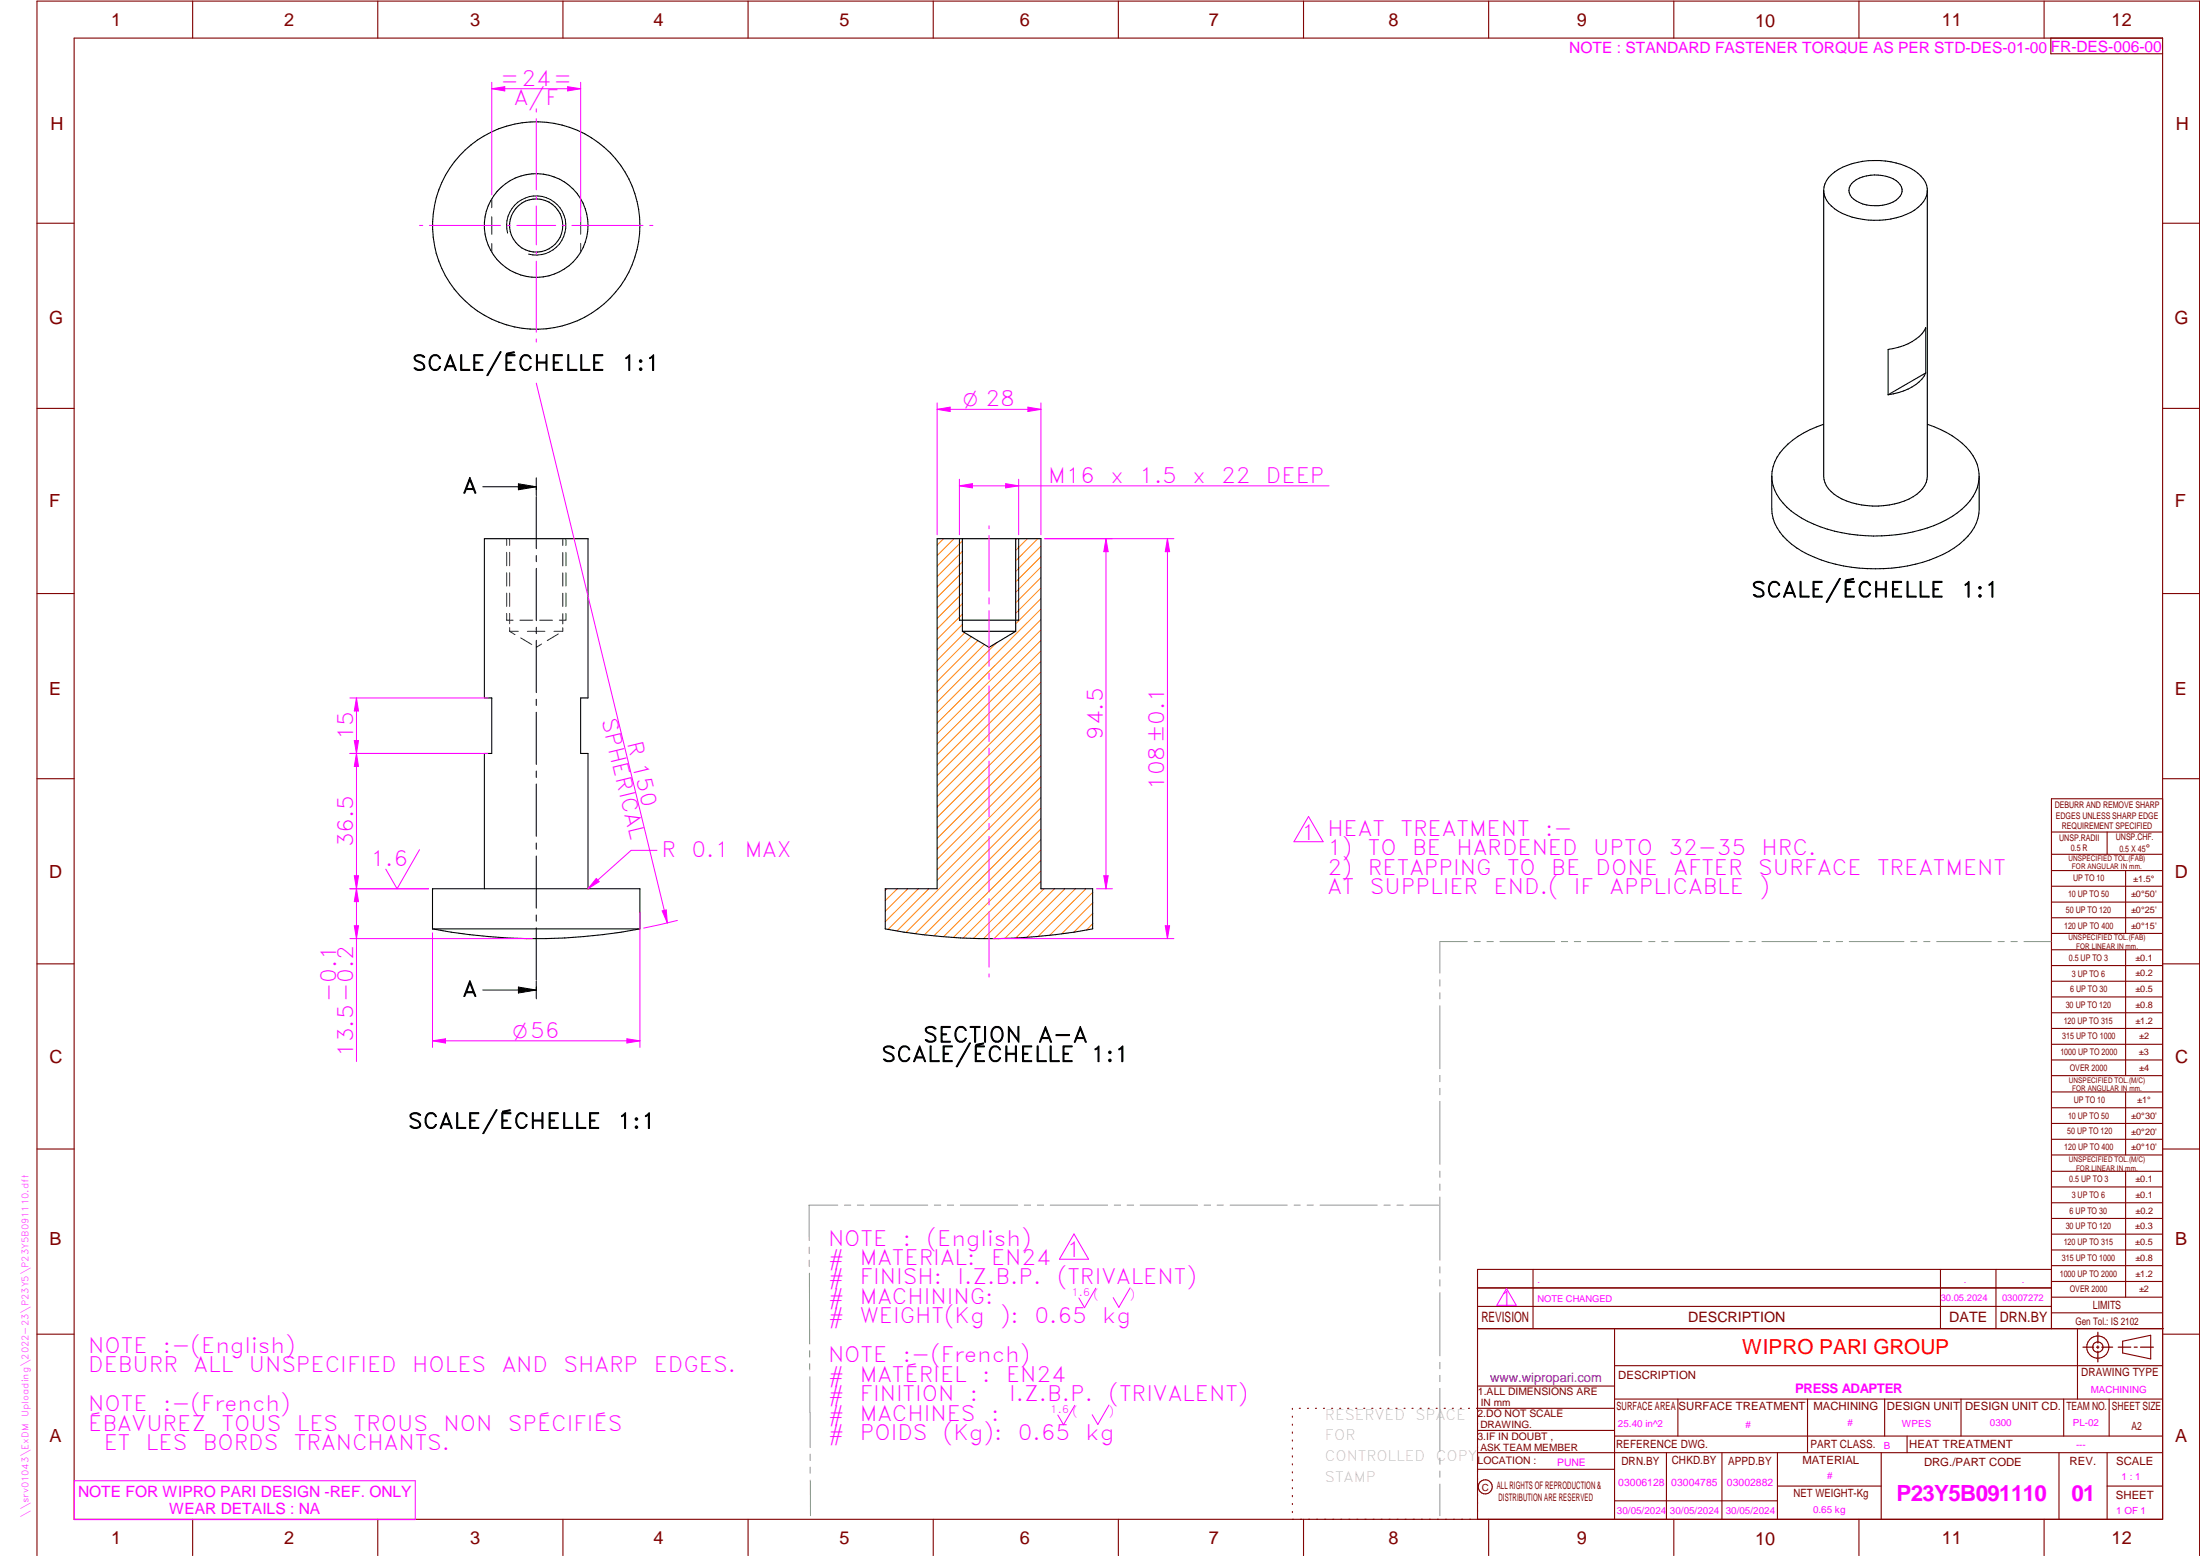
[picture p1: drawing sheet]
<svg xmlns="http://www.w3.org/2000/svg" width="594mm" height="420mm" viewBox="0 0 594 420" stroke-linecap="round" stroke-linejoin="round" font-family="sans-serif">
<g fill="none" stroke="#800000" stroke-width=".3">
<path d="M20 10.3h564v400h-564zM52 .3v10M102 .3v10M152 .3v10M202 .3v10M252 .3v10M302 .3v10M352 .3v10M402 .3v10M452 .3v10M502 .3v10M552 .3v10"/>
<path d="M553.8 10.3v4.2h30.2M10 60.3h10M584 60.3h10M10 110.3h10M584 110.3h10M10 160.3h10M584 160.3h10M10 210.3h10M584 215.7h-30v143.1M584 210.3h10M554 224.7h30M554 230.7h30"/>
<path d="M554 235.1h30M554 239.3h30M569 224.7v6M574 235.1v17M554 243.6h30M554 247.8h30M554 252.1h30M554 256.5h30M574 256.5v33.9M10 260.3h10M554 260.7h30M554 265h30"/>
<path d="M554 269.2h30M554 273.5h30M554 277.7h30M584 260.3h10M554 282h30M554 286.2h30M554 290.4h30M554 294.9h30M554 299.1h30M574 294.9v17M10 310.3h10M554 303.4h30"/>
<path d="M554 307.6h30M554 311.9h30M554 316.3h30M574 316.3v34M584 310.3h10M554 320.5h30M554 324.8h30M554 329h30M554 333.2h30M554 337.5h30M399 358.8h185.2M399 352.8h155"/>
<path d="M399 347.8h155M414 342.8v16M436 358.8v51.5M524 342.8v16M539 342.8v16M554 341.8h30M554 346h30M554 350.3h30M554 354.5h30M554 342.8h-155v67.5M561 358.8v19M10 360.3h10"/>
<path d="M399 374.3h37M436 377.8h148M453.1 377.8v10M488.1 377.8v14.5M508.9 377.8v10M529.5 377.8v10M557.3 377.8v10M569.5 377.8v10M573.2 362.2l7.6-1.6v6.3l-7.6-1.6zM584 368.8h-148M584 360.3h10M349 380.3v.3"/>
<path d="M349 382.4v.3M349 384.6v.3M349 386.7v.3M349 388.8v.3M349 391v.3M349 393.1v.3M349 395.3v.3M349 397.4v.3M349 399.5v.3M350.9 380.3h.2M353.1 380.3h.2M355.2 380.3h.3"/>
<path d="M357.4 380.3h.3M359.6 380.3h.3M361.7 380.3h.3M363.9 380.3h.3M366.1 380.3h.3M368.3 380.3h.2M370.4 380.3h.3M372.6 380.3h.3M374.8 380.3h.3M376.9 380.3h.4M379.1 380.3h.3M381.3 380.3h.3"/>
<path d="M383.4 380.3h.4M385.6 380.3h.3M387.8 380.3h.3M390 380.3h.3M392.2 380.3h.3M394.3 380.3h.3M396.5 380.3h.3M398.7 380.3h37.3M399 396.7h37M399 392.3h185M399 386.2h37M436 387.8h148"/>
<path d="M450 392.3v18M465 392.3v18M480 392.3v18M508 392.3v18M515 387.8v4.5M556 392.3v18M569 392.3v18M52 410.3v9.7M102 410.3v9.7M152 410.3v9.7M202 410.3v9.7M252 410.3v9.7"/>
<path d="M302 410.3v9.7M349 401.7v.3M349 403.8v.4M349 406v.3M349 408.1v.3M352 410.3v9.7M402 410.3v9.7M436 405.3h44M452 410.3v9.7M480 401.3h28M502 410.3v9.7M552 410.3v9.7"/>
<path d="M569 401.3h15M10 420v-419.7h584v419.7"/>
<circle cx="566.5" cy="363.7" r="1.39"/>
<circle cx="566.5" cy="363.8" r="3"/>
<circle cx="401.1" cy="401.5" r="1.9"/>
</g>
<g fill="none" stroke="#f0f" stroke-width=".27">
<path d="M144.8 29.4v.9M144.8 32v19.3M144.8 53v.9M144.8 55.6v10.5M113.3 60.9h.9M115.9 60.9h19.3M137 60.9h.8M139.6 60.9h10.5M144.8 67.9v.8M144.8 70.5v19.2M151.8 60.9h.8M154.4 60.9h19.2"/>
<path d="M175.4 60.9h.9M144.8 91.5v.9M267.1 142v.8M267.1 144.6v15M267.1 161.4v1.7M267.1 164.9v15M267.1 181.7v1.7M267.1 185.2v15M267.1 202v1.8M267.1 205.5v15.1M94.5 240h21.2M96.3 240l.5 3.5h-1.1z"/>
<path d="M267.1 222.3v1.7M267.1 225.8v15.1M94.5 253.4h49.3M267.1 242.7v1.6M267.1 246.2v15M267.1 263v.8M295.9 347.9l-3 5.2-1.6-2.6M305.2 347.8l-3.1 5.2-1.5-2.6M406.8 347.9l2.6 4.6h-5.2zM290.2 379.5l-3 5.2-1.5-2.6M299.5 379.4l-3 5.2-1.6-2.6M20.1 399.8h92v10.5h-92z"/>
</g>
<g fill="none" stroke="#949494" stroke-width=".27">
<path d="M396.2 254.3h-7.4v8.5M398.1 254.3h1.6M401.5 254.3h1.8M405 254.3h14.8M421.6 254.3h1.7M425.1 254.3h1.7M428.6 254.3h14.8M445.2 254.3h1.7M448.7 254.3h1.7M452.2 254.3h14.8M468.8 254.3h1.7M472.3 254.3h1.7"/>
<path d="M475.8 254.3h14.8M492.4 254.3h1.7M495.8 254.3h1.8M499.4 254.3h14.7M516 254.3h1.6M519.4 254.3h1.8M522.9 254.3h14.8M539.5 254.3h1.7M543 254.3h1.7M546.5 254.3h7.4M388.8 264.5v1.8M388.8 268.1v1.6"/>
<path d="M388.8 271.6v17M388.8 290.4v1.7M388.8 293.9v1.7M388.8 297.4v17M388.8 316.2v1.7M388.8 319.7v1.7M218.5 336.8v1.7M226.2 325.4h-7.7v9.6M228 325.4h1.7M231.5 325.4h1.7M235 325.4h15.5M252.3 325.4h1.7"/>
<path d="M255.8 325.4h1.7M259.3 325.4h15.5M276.6 325.4h1.7M280.1 325.4h1.7M283.6 325.4h15.5M300.9 325.4h1.7M304.4 325.4h1.7M307.9 325.4h15.5M325.2 325.4h1.7M328.7 325.4h1.7M332.2 325.4h15.4M349.5 325.4h1.6"/>
<path d="M353 325.4h1.7M356.4 325.4h15.5M373.7 325.4h1.7M377.2 325.4h1.8M380.7 325.4h7.7M388.8 323.2v17.1M218.5 340.3v1.7M218.6 343.8v19.1M388.8 342.1v1.6M388.8 345.6v1.7M388.8 349v17.1M218.6 364.7v1.7"/>
<path d="M218.6 368.2v1.7M218.7 371.7l.1 19.2M388.8 367.9v1.7M388.8 371.4v1.7M388.8 374.9v17M218.8 392.6v1.8M218.8 396.2v1.6M218.8 399.7l.1 9.6M388.8 393.7v1.7M388.8 397.2v1.7M388.8 400.7v8.6"/>
</g>
<path d="M566.5 359.7v3M562.5 363.8h2.9M566.1 363.8h.7M566.5 363.4v.7M566.5 364.9v2.8M567.6 363.8h2.9M572 363.8h3.4M576.3 363.8h.8M578 363.8h3.5" fill="none" stroke="#800000" stroke-width=".34"/>
<g fill="none" stroke="#000" stroke-width=".3">
<path d="M253.1 145.5h28v94.5h14v10.8a149.5 149.5 0 0 1-56.1 0v-10.8h14.1zM259.9 145.5v25M274.3 145.5v25M259.1 167.5h16M259.9 170.5h14.4M259.9 170.5l7.2 4.3 7.2-4.3M130.8 240v-36.5h2v-15h-2v-43h28v43h-2v15h2v36.5M116.8 250.8a149.5 149.5 0 0 0 56 0M116.8 250.8h56M172.8 250.8v-10.8h-56v10.8"/>
<circle cx="144.8" cy="60.9" r="14"/>
<circle cx="144.8" cy="60.9" r="7.2"/>
<circle cx="144.8" cy="60.9" r="28"/>
</g>
<g fill="none" stroke="#008000" stroke-width=".27">
<path d="M132.8 53.7v2.4M132.8 58.5v4.8M156.8 53.7v2.3M156.8 58.5v4.7M132.8 65.7v2.4M156.8 65.7v2.4M136.8 145.5v1.8M136.8 149.1v3.7M136.8 154.6v3.6M137.6 145.5v1.8M137.6 149.1v3.7M137.6 154.6v3.6"/>
<path d="M152 145.5v1.8M152 149.2v3.6M152 154.7v3.6M152.8 145.5v1.8M152.8 149.1v3.7M152.8 154.6v3.6M136.8 160.1v3.6M136.8 165.7v1.8h1.8M137.6 170.5h2.3M137.6 160.1v3.6M137.6 165.7v2.7M137.6 169.5v1"/>
<path d="M137.6 170.5l1.5 .9M140.4 167.5h3.5M140.6 172.3l3 1.7M142.4 170.5h4.7M145.7 167.5h3.5M146.3 173.9l-1.5 .9M150.7 171.2l-2.9 1.8M152 169.5v1h-2.4M152 160.2v3.6M152 165.7v2.8M152.8 160.1v3.6M152.8 165.7v1.8h-1.8"/>
</g>
<g fill="none" stroke="#000" stroke-width=".27">
<path d="M137.1 62.9a8 8 0 0 1 7-10 8 8 0 0 1 8.7 8.7 8 8 0 0 1-10.1 7M130.4 131.4h14.4M140 130.6l4.8 .8-4.8 .8zM144.8 129v4.9M144.8 134.1v14.1M144.8 150v1.7M144.8 153.5v14.1M259.1 145.5v22M275.1 145.5v22M144.8 169.4v1.7M144.8 172.9v14.1M144.8 188.8v1.7"/>
<path d="M144.8 192.3v14.1M144.8 208.2v1.7M144.8 211.7v14.1M144.8 227.6v1.7M144.8 231.1v14.1M144.8 247.1v1.7M144.8 250.5v14.2M130.4 267.3h14.4M140 266.5l4.8 .8-4.8 .8zM144.8 264.9v4.8"/>
</g>
<path d="M140 130.6l4.8 .8-4.8 .8zM140 266.5l4.8 .8-4.8 .8z" fill="#000"/>
<g fill="none" stroke="#ff8000" stroke-width=".27">
<path d="M254.8 145.5l-1.7 1.7M257.6 145.5l-4.5 4.5M259.9 146l-6.8 6.9M259.9 148.9l-6.8 6.8M259.9 151.7l-6.8 6.8M259.9 154.5l-6.8 6.8M259.9 157.4l-6.8 6.8M274.6 145.5l-.3 .3M277.4 145.5l-3.1 3.1M280.2 145.5l-5.9 6M281.1 147.5l-6.8 6.8M281.1 150.3l-6.8 6.8"/>
<path d="M281.1 153.1l-6.8 6.8M281.1 156l-6.8 6.8M281.1 158.8l-6.8 6.8M259.9 160.2l-6.8 6.8M259.9 163l-6.8 6.8M259.9 165.9l-6.8 6.7M259.9 168.7l-6.8 6.8M260.5 170.9l-7.4 7.4M262.3 171.9l-9.2 9.2M264.1 173l-11 11M265.8 174l-12.7 12.8M269.1 173.5l-16 16.1"/>
<path d="M281.1 161.6l-6.8 6.8M281.1 164.5l-28 27.9M281.1 167.3l-28 28M281.1 170.1l-28 28M281.1 172.9l-28 28.1M281.1 175.8l-28 28M281.1 178.6l-28 28M281.1 198.4l-28 28M281.1 181.4l-28 28M281.1 184.2l-28 28.1M281.1 187.1l-28 28M281.1 189.9l-28 28"/>
<path d="M281.1 192.7l-28 28M281.1 195.6l-28 28M281.1 201.2l-28 28M281.1 204l-28 28M281.1 206.9l-28 28M281.1 209.7l-28 28M281.1 212.6l-38.9 38.8M281.1 215.3l-36.4 36.5M281.1 218.2l-34 33.9M239.5 240l-.5 .4M242.3 240l-3.3 3.2M245.1 240l-6.1 6"/>
<path d="M248 240l-9 8.9M250.8 240l-11 11M281.1 238l-15.5 15.4M281.1 221l-31.5 31.4M281.1 235.2l-18.3 18.2M281.1 223.9l-28.9 28.8M281.1 226.7l-26.3 26.2M281.1 232.3l-21 21M281.1 229.5l-23.7 23.7M281.9 240l-13.5 13.4M284.8 240l-13.5 13.4M287.6 240l-13.3 13.3"/>
<path d="M290.4 240l-13.1 13.1M293.2 240l-12.9 12.9M295.1 249.4l-1.7 1.7M295.1 246.6l-5.1 5.1M295.1 243.8l-8.4 8.4M295.1 241l-11.6 11.6"/>
</g>
<path d="M96.3 240l.5 3.5h-1.1z" fill="#f0f"/>
<path d="M95.7 250h1.1l-.5 3.4z" fill="none" stroke="#f0f" stroke-width=".27"/>
<path d="M95.7 250h1.1l-.5 3.4z" fill="#f0f"/>
<path d="M94.5 203.5h35.2M94.5 240h21.2M95.7 236.5h1.1l-.5 3.5zM96.3 240v46.6" fill="none" stroke="#f0f" stroke-width=".27"/>
<path d="M95.7 236.5h1.1l-.5 3.5z" fill="#f0f"/>
<path d="M96.3 203.5l.5 3.5h-1.1z" fill="none" stroke="#f0f" stroke-width=".27"/>
<path d="M96.3 203.5l.5 3.5h-1.1z" fill="#f0f"/>
<path d="M94.5 188.5h37.2M95.7 200h1.1l-.5 3.5zM94.5 203.5h37.2M96.3 203.5v36.5" fill="none" stroke="#f0f" stroke-width=".27"/>
<path d="M95.7 200h1.1l-.5 3.5z" fill="#f0f"/>
<path d="M96.3 188.5l.5 3.5h-1.1z" fill="none" stroke="#f0f" stroke-width=".27"/>
<path d="M96.3 188.5l.5 3.5h-1.1z" fill="#f0f"/>
<path d="M144.8 103.5l35.4 145.7M96.3 188.5v15M178.8 246l1.1-.3 .3 3.5zM182.9 248.5l-9.1 2.1" fill="none" stroke="#f0f" stroke-width=".27"/>
<path d="M178.8 246l1.1-.3 .3 3.5z" fill="#f0f"/>
<path d="M259.1 129.4v15M259.1 131.2l3.5-.6v1.1zM275.1 129.4v15M113.3 229.4l-6.1 10.6-3-5.3" fill="none" stroke="#f0f" stroke-width=".27"/>
<path d="M259.1 131.2l3.5-.6v1.1z" fill="#f0f"/>
<path d="M271.6 130.6l3.5 .6-3.5 .5z" fill="none" stroke="#f0f" stroke-width=".27"/>
<path d="M271.6 130.6l3.5 .6-3.5 .5z" fill="#f0f"/>
<path d="M253.1 108.8v35.6M253.1 110.5l3.5-.6v1.2zM281.1 108.8v35.6M259.1 131.2h99.8" fill="none" stroke="#f0f" stroke-width=".27"/>
<path d="M253.1 110.5l3.5-.6v1.2z" fill="#f0f"/>
<path d="M277.6 109.9l3.5 .6-3.5 .6z" fill="none" stroke="#f0f" stroke-width=".27"/>
<path d="M277.6 109.9l3.5 .6-3.5 .6z" fill="#f0f"/>
<path d="M253.1 110.5h28M116.8 251.9v30.9M172.8 246.5v36.3M116.8 281.1l3.5-.6v1.1z" fill="none" stroke="#f0f" stroke-width=".27"/>
<path d="M116.8 281.1l3.5-.6v1.1z" fill="#f0f"/>
<path d="M169.3 280.5l3.5 .6-3.5 .5z" fill="none" stroke="#f0f" stroke-width=".27"/>
<path d="M169.3 280.5l3.5 .6-3.5 .5z" fill="#f0f"/>
<path d="M132.8 24l3.5-.6v1.2zM132.8 22.2v30.4M156.8 22.2v37.7M116.8 281.1h56" fill="none" stroke="#f0f" stroke-width=".27"/>
<path d="M132.8 24l3.5-.6v1.2z" fill="#f0f"/>
<path d="M153.3 23.4l3.5 .6-3.5 .6z" fill="none" stroke="#f0f" stroke-width=".27"/>
<path d="M153.3 23.4l3.5 .6-3.5 .6z" fill="#f0f"/>
<path d="M132.8 24h24M170.4 229.6l-11.6 10.4" fill="none" stroke="#f0f" stroke-width=".27"/>
<path d="M161 237.2l.8 .9-3 1.9z" fill="#f0f"/>
<path d="M282.1 145.5h34.9M315.2 145.5l.6 3.5h-1.1zM161 237.2l.8 .9-3 1.9zM170.4 229.6h7M268.1 253.4h48.9" fill="none" stroke="#f0f" stroke-width=".27"/>
<path d="M492.5 51.4a6.9 6.9 0 0 0 3.9 5.7 21.8 21.8 0 0 0 20.6-.4 7 7 0 0 0 3.4-4.8M494.5 47.2a19 19 0 0 1 14.6-3.7 15.2 15.2 0 0 1 10.3 4.9l.5 .8 .5 1.8v77.6a7.5 7.5 0 0 1-4.9 6.1 21.6 21.6 0 0 1-20.2-1.2 6.3 6.3 0 0 1-2.8-4.9v-77.2a5.9 5.9 0 0 1 2-4.2zM500 49.6a10.2 10.2 0 0 1 10.4-1.7 4.2 4.2 0 0 1 3.2 3.8 5.6 5.6 0 0 1-5.2 3.7 9.8 9.8 0 0 1-8.4-2.1 2.72 2.72 0 0 1 0-3.7zM492.5 114.6a22.8 22.8 0 0 0-12.6 8.8 10.8 10.8 0 0 0-1.5 5.2M520 100.7v-12.2a11.7 11.7 0 0 1-8.7 5.6l-1.4 .3v12.2M520 100.7l-10.1 5.9M520 100.7a10.8 10.8 0 0 1-7.3 5.3l-2.8 .6M520.4 114.6a23.3 23.3 0 0 1 12.4 8.4 10.3 10.3 0 0 1-1.8 13.4 30.1 30.1 0 0 1-16.5 7.7 43.2 43.2 0 0 1-28.1-4.2 15.2 15.2 0 0 1-7.9-10.1l-.1-1.2M478.4 128.6v8.9a12.6 12.6 0 0 0 5.4 9.4 38 38 0 0 0 24.8 6.6 36.5 36.5 0 0 0 20.5-6.6 12.2 12.2 0 0 0 5.4-9.4v-8.9" fill="none" stroke="#000" stroke-width=".3"/>
<path d="M315.2 145.5l.6 3.5h-1.1z" fill="#f0f"/>
<path d="M314.7 250h1.1l-.6 3.4z" fill="none" stroke="#f0f" stroke-width=".27"/>
<path d="M314.7 250h1.1l-.6 3.4z" fill="#f0f"/>
<path d="M282.1 145.5h18.3M315.2 145.5v107.9M296.1 240h4.3M298.1 236.5h1.1l-.5 3.5z" fill="none" stroke="#f0f" stroke-width=".27"/>
<path d="M298.1 236.5h1.1l-.5 3.5z" fill="#f0f"/>
<path d="M298.7 145.5l.5 3.5h-1.1z" fill="none" stroke="#f0f" stroke-width=".27"/>
<path d="M298.7 145.5l.5 3.5h-1.1z" fill="#f0f"/>
<path d="M298.7 145.5v94.5M353.3 220.5l4 6.8h-7.9zM290 333.2l4 6.8h-7.9z" fill="none" stroke="#f0f" stroke-width=".27"/>
<g font-size="6" fill="#f0f">
<text x="512.1" y="405.2">P23Y5B091110</text>
<text x="559.4" y="405.2">01</text>
</g>
<g font-size="5.7" fill="#f0f">
<text x="135.2" y="23.1">=24=</text>
<text x="138.7" y="28.4">A/F</text>
<text x="283" y="130.3">M16</text>
<text x="299.8" y="130.3">x</text>
<text x="307.6" y="130.3">1.5</text>
<text x="322" y="130.3">x</text>
<text x="329.8" y="130.3">22</text>
<text x="341.8" y="130.3">DEEP</text>
<text x="162.4" y="194.4" transform="rotate(76 162.4 194.4)">SPHERICAL</text>
<text x="95.4" y="199.9" transform="rotate(-90 95.4 199.9)">15</text>
<text x="169.3" y="200.7" transform="rotate(76 169.3 200.7)">R 150</text>
<text x="297.8" y="199.8" transform="rotate(-90 297.8 199.8)">94.5</text>
<text x="314.4" y="213.3" transform="rotate(-90 314.4 213.3)">108±0.1</text>
<text x="351.4" y="226.8">1 HEAT</text>
<text x="378.2" y="225.7">TREATMENT</text>
<text x="417.2" y="225.7">:-</text>
<text x="95.4" y="228.8" transform="rotate(-90 95.4 228.8)">36.5</text>
<text x="100.1" y="233.8">1.6</text>
<text x="178.6" y="231.4">R</text>
<text x="186.8" y="231.4">0.1</text>
<text x="201.1" y="231.4">MAX</text>
<text x="358.4" y="231">1)</text>
<text x="369.4" y="231">TO</text>
<text x="381.3" y="231">BE</text>
<text x="393.3" y="231">HARDENED</text>
<text x="430.2" y="231">UPTO</text>
<text x="450.5" y="231">32-35</text>
<text x="475.7" y="231">HRC.</text>
<text x="358.4" y="236.2">2)</text>
<text x="369.4" y="236.2">RETAPPING</text>
<text x="407" y="236.2">TO</text>
<text x="418.9" y="236.2">BE</text>
<text x="430.9" y="236.2">DONE</text>
<text x="451.9" y="236.2">AFTER</text>
<text x="474.8" y="236.2">SURFACE</text>
<text x="506.9" y="236.2">TREATMENT</text>
<text x="358.4" y="241.5">AT</text>
<text x="369.9" y="241.5">SUPPLIER</text>
<text x="403.3" y="241.5">END.(</text>
<text x="425" y="241.5">IF</text>
<text x="434.6" y="241.5">APPLICABLE</text>
<text x="475.2" y="241.5">)</text>
<text x="90.8" y="270.6" transform="rotate(-90 90.8 270.6)">-0.1</text>
<text x="95.4" y="285.4" transform="rotate(-90 95.4 285.4)">13.5-0.2</text>
<text x="223.6" y="336.3">NOTE</text>
<text x="223.6" y="341.6">#</text>
<text x="232.2" y="341.6">MATERIAL:</text>
<text x="243.8" y="336.3">:</text>
<text x="250.2" y="336.3">(English)</text>
<text x="267.6" y="341.6">EN24</text>
<text x="288" y="339.5">1</text>
<text x="223.6" y="346.8">#</text>
<text x="232.2" y="346.8">FINISH:</text>
<text x="258.6" y="346.8">I.Z.B.P.</text>
<text x="285.4" y="346.8">(TRIVALENT)</text>
<text x="223.6" y="352.1">#</text>
<text x="232.2" y="352.1">MACHINING:</text>
<text x="404.8" y="352.7">1</text>
<text x="223.6" y="357.3">#</text>
<text x="232.2" y="357.3">WEIGHT(Kg</text>
<text x="270.1" y="357.3">):</text>
<text x="279.3" y="357.3">0.65</text>
<text x="297.6" y="357.3">kg</text>
<text x="23.8" y="365.3">NOTE</text>
<text x="44" y="365.3">:-(English)</text>
<text x="23.8" y="370.5">DEBURR</text>
<text x="52.3" y="370.5">ALL</text>
<text x="67.2" y="370.5">UNSPECIFIED</text>
<text x="111.3" y="370.5">HOLES</text>
<text x="135.5" y="370.5">AND</text>
<text x="152.1" y="370.5">SHARP</text>
<text x="176.5" y="370.5">EDGES.</text>
<text x="223.6" y="367.8">NOTE</text>
<text x="243.8" y="367.8">:-(French)</text>
<text x="223.6" y="373.1">#</text>
<text x="232.2" y="373.1">MATÉRIEL</text>
<text x="265.2" y="373.1">:</text>
<text x="271.7" y="373.1">EN24</text>
<text x="23.8" y="381">NOTE</text>
<text x="44" y="381">:-(French)</text>
<text x="223.6" y="378.3">#</text>
<text x="223.6" y="383.6">#</text>
<text x="232.2" y="378.3">FINITION</text>
<text x="232.2" y="383.6">MACHINES</text>
<text x="261.9" y="378.3">:</text>
<text x="267.6" y="383.6">:</text>
<text x="272.5" y="378.3">I.Z.B.P.</text>
<text x="299.4" y="378.3">(TRIVALENT)</text>
<text x="23.8" y="386.3">ÉBAVUREZ</text>
<text x="59.8" y="386.3">TOUS</text>
<text x="80.1" y="386.3">LES</text>
<text x="95.5" y="386.3">TROUS</text>
<text x="119.8" y="386.3">NON</text>
<text x="137.2" y="386.3">SPÉCIFIÉS</text>
<text x="223.6" y="388.8">#</text>
<text x="232.2" y="388.8">POIDS</text>
<text x="254.6" y="388.8">(Kg):</text>
<text x="274.8" y="388.8">0.65</text>
<text x="293.1" y="388.8">kg</text>
<text x="28" y="391.5">ET</text>
<text x="39.4" y="391.5">LES</text>
<text x="54.8" y="391.5">BORDS</text>
<text x="79.4" y="391.5">TRANCHANTS.</text>
</g>
<g font-size="5.7">
<text x="111.2" y="100">SCALE/ÉCHELLE</text>
<text x="167.8" y="100">1:1</text>
<text x="124.9" y="133.2">A</text>
<text x="472.9" y="161.2">SCALE/ÉCHELLE</text>
<text x="529.5" y="161.2">1:1</text>
<text x="124.9" y="269.1">A</text>
<text x="249.3" y="281.4">SECTION</text>
<text x="280.3" y="281.4">A-A</text>
<text x="238" y="286.7">SCALE/ÉCHELLE</text>
<text x="294.5" y="286.7">1:1</text>
<text x="110.1" y="304.7">SCALE/ÉCHELLE</text>
<text x="166.7" y="304.7">1:1</text>
</g>
<text font-size="5.6" fill="#f00" x="470.5" y="365.5">WIPRO PARI GROUP</text>
<g font-size="5.4" fill="#f0f">
<text x="260.1" y="109.6">O 28</text>
<text x="138.5" y="280.2">O56</text>
</g>
<g font-size="4.9" fill="#800000">
<text x="30" y="6.9">1</text>
<text x="76.7" y="6.9">2</text>
<text x="127" y="6.9">3</text>
<text x="176.5" y="6.9">4</text>
<text x="226.7" y="6.9">5</text>
<text x="275.4" y="6.9">6</text>
<text x="326.4" y="6.9">7</text>
<text x="375" y="6.9">8</text>
<text x="425.8" y="6.9">9</text>
<text x="473.9" y="7.3">10</text>
<text x="524.3" y="6.9">11</text>
<text x="570.2" y="6.9">12</text>
<text x="13.6" y="35.1">H</text>
<text x="587.6" y="35.1">H</text>
<text x="13.2" y="87.5">G</text>
<text x="587.2" y="87.5">G</text>
<text x="13.2" y="137">F</text>
<text x="587.2" y="137">F</text>
<text x="13.2" y="187.6">E</text>
<text x="587.2" y="187.6">E</text>
<text x="13.2" y="237">D</text>
<text x="587.2" y="237">D</text>
<text x="13.4" y="287.1">C</text>
<text x="587.4" y="287.1">C</text>
<text x="13.4" y="336.2">B</text>
<text x="587.4" y="336.2">B</text>
<text x="13.4" y="389.3">A</text>
<text x="587.4" y="389.3">A</text>
<text x="30" y="416.9">1</text>
<text x="76.7" y="416.9">2</text>
<text x="127" y="416.9">3</text>
<text x="176.5" y="416.9">4</text>
<text x="226.7" y="416.9">5</text>
<text x="275.4" y="416.9">6</text>
<text x="326.4" y="416.9">7</text>
<text x="375" y="416.9">8</text>
<text x="425.8" y="416.9">9</text>
<text x="473.9" y="417.3">10</text>
<text x="524.3" y="416.9">11</text>
<text x="570.2" y="416.9">12</text>
</g>
<g font-size="4.2" fill="#f0f">
<text x="423.7" y="14.3">NOTE : STANDARD FASTENER TORQUE AS PER STD-DES-01-00</text>
<text x="553.8" y="14">FR-DES-006-00</text>
<text x="21.1" y="404.3">NOTE FOR WIPRO PARI DESIGN -REF. ONLY</text>
<text x="45.7" y="408.8">WEAR DETAILS : NA</text>
</g>
<g font-size="3.9" fill="#800000">
<text x="400" y="357.1">REVISION</text>
<text x="455.9" y="357.1">DESCRIPTION</text>
<text x="526.4" y="357.1">DATE</text>
<text x="540" y="357.1">DRN.BY</text>
</g>
<g font-size="3.9" fill="#c0c0c0">
<text x="357.8" y="383.3">RESERVED</text>
<text x="382.3" y="383.3">SPACE</text>
<text x="357.8" y="388.9">FOR</text>
<text x="357.8" y="394.5">CONTROLLED</text>
<text x="387.8" y="394.5">COPY</text>
<text x="357.8" y="400">STAMP</text>
</g>
<text font-size="3.6" fill="#f0f" x="484.8" y="376.1">PRESS ADAPTER</text>
<text font-size="3.5" fill="#00f" x="402.4" y="373.3">www.wipropari.com</text>
<g font-size="3.1" fill="#800000">
<text x="565.1" y="353.5">LIMITS</text>
<text x="562" y="371.7">DRAWING TYPE</text>
<text x="437" y="372.3">DESCRIPTION</text>
<text x="436.5" y="380.8">SURFACE AREA</text>
<text x="453.3" y="380.8">SURFACE TREATMENT</text>
<text x="489.7" y="380.8">MACHINING</text>
<text x="509.5" y="380.8">DESIGN UNIT</text>
<text x="530.6" y="380.8">DESIGN UNIT CD.</text>
<text x="558" y="380.6">TEAM NO.</text>
<text x="570.3" y="380.7">SHEET SIZE</text>
<text x="575.6" y="386.1">A2</text>
<text x="436.4" y="391.1">REFERENCE DWG.</text>
<text x="437.8" y="395.5">DRN.BY</text>
<text x="451.4" y="395.4">CHKD.BY</text>
<text x="466.6" y="395.5">APPD.BY</text>
<text x="486.7" y="395.4">MATERIAL</text>
<text x="488.9" y="390.9">PART CLASS.</text>
<text x="515.6" y="390.9">HEAT TREATMENT</text>
<text x="519.6" y="395.9">DRG./PART CODE</text>
<text x="558.9" y="395.5">REV.</text>
<text x="571.4" y="395.6">SCALE</text>
<text x="484.3" y="404.2">NET WEIGHT-Kg</text>
<text x="571.4" y="404.7">SHEET</text>
</g>
<text font-size="3" fill="#800000" x="579.5" y="230.1">°</text>
<g font-size="2.8" fill="#f0f">
<text x="289.3" y="350.1">1.6 (</text>
<text x="305.1" y="350.5">)</text>
<text x="283.6" y="381.7">1.6 (</text>
<text x="299.4" y="382.1">)</text>
<text x="420.5" y="396">PUNE</text>
<text x="437" y="401.2">03006128</text>
<text x="451.3" y="401.2">03004785</text>
<text x="466.3" y="401.2">03002882</text>
</g>
<g font-size="2.8" fill="#800000">
<text x="560.4" y="357.7">Gen Tol.: IS 2102</text>
<text x="399.1" y="376.6">1.ALL DIMENSIONS ARE</text>
<text x="399" y="382.7">2.DO NOT SCALE</text>
<text x="399" y="388.7">3.IF IN DOUBT ,</text>
<text x="399" y="395.4">LOCATION :</text>
<text x="404.2" y="402">ALL RIGHTS OF REPRODUCTION &amp;</text>
<text x="404.7" y="405.4">DISTRIBUTION ARE RESERVED</text>
</g>
<g font-size="2.7" fill="#f0f">
<text x="564.6" y="376.2">MACHINING</text>
<text x="436.9" y="385.4">25.40 in^2</text>
<text x="471.4" y="385.5">#</text>
<text x="498.9" y="385">#</text>
<text x="513.6" y="385.3">WPES</text>
<text x="537.3" y="385.1">0300</text>
<text x="559.7" y="385.1">PL-02</text>
<text x="508.7" y="391.2">B</text>
<text x="560.6" y="391.1">---</text>
<text x="493.4" y="399.5">#</text>
<text x="572.8" y="399.7">1 : 1</text>
<text x="436.6" y="408.7">30/05/2024</text>
<text x="450.9" y="408.8">30/05/2024</text>
<text x="466" y="408.9">30/05/2024</text>
<text x="489.6" y="408.5">0.65 kg</text>
<text x="571.4" y="408.7">1 OF 1</text>
</g>
<g font-size="2.7" fill="#800000">
<text x="399.9" y="379.7">IN mm</text>
<text x="399.7" y="385.7">DRAWING.</text>
<text x="399.7" y="391.8">ASK TEAM MEMBER</text>
<text x="400.1" y="402.5">C</text>
</g>
<g font-size="2.5" fill="#800000">
<text x="554.9" y="218.3">DEBURR AND REMOVE SHARP</text>
<text x="555.2" y="221">EDGES UNLESS SHARP EDGE</text>
<text x="556.1" y="227.1">UNSP.RADII</text>
<text x="556.8" y="223.8">REQUIREMENT SPECIFIED</text>
<text x="571.4" y="226.9">UNSP.CHF.</text>
<text x="559.2" y="229.9">0.5 R</text>
<text x="572.3" y="230.1">0.5 X 45</text>
<text x="559.8" y="238">UP TO 10</text>
<text x="576.1" y="238.1">±1.5°</text>
<text x="558.5" y="242.2">10 UP TO 50</text>
<text x="575.5" y="242.3">±0°50'</text>
<text x="557.4" y="250.7">120 UP TO 400</text>
<text x="557.9" y="246.5">50 UP TO 120</text>
<text x="575.5" y="250.7">±0°15'</text>
<text x="575.5" y="246.5">±0°25'</text>
<text x="558.7" y="259.4">0.5 UP TO 3</text>
<text x="559.5" y="263.7">3 UP TO 6</text>
<text x="576.6" y="263.6">±0.2</text>
<text x="576.6" y="259.4">±0.1</text>
<text x="559" y="267.9">6 UP TO 30</text>
<text x="576.6" y="267.9">±0.5</text>
<text x="557.8" y="272.2">30 UP TO 120</text>
<text x="576.6" y="272.2">±0.8</text>
<text x="556.9" y="280.7">315 UP TO 1000</text>
<text x="557.3" y="276.4">120 UP TO 315</text>
<text x="576.6" y="276.4">±1.2</text>
<text x="577.7" y="280.7">±2</text>
<text x="556.4" y="284.9">1000 UP TO 2000</text>
<text x="577.6" y="284.9">±3</text>
<text x="558.9" y="289.2">OVER 2000</text>
<text x="577.7" y="289.3">±4</text>
<text x="560" y="297.9">UP TO 10</text>
<text x="577.1" y="297.9">±1°</text>
<text x="558.5" y="302.1">10 UP TO 50</text>
<text x="575.5" y="302.1">±0°30'</text>
<text x="557.4" y="310.6">120 UP TO 400</text>
<text x="558.2" y="306.3">50 UP TO 120</text>
<text x="575.5" y="310.6">±0°10'</text>
<text x="575.5" y="306.4">±0°20'</text>
<text x="558.8" y="319.2">0.5 UP TO 3</text>
<text x="559.4" y="323.4">3 UP TO 6</text>
<text x="576.6" y="319.2">±0.1</text>
<text x="576.6" y="323.5">±0.1</text>
<text x="558.9" y="327.7">6 UP TO 30</text>
<text x="576.7" y="327.7">±0.2</text>
<text x="557.8" y="332">30 UP TO 120</text>
<text x="576.6" y="332">±0.3</text>
<text x="556.8" y="340.5">315 UP TO 1000</text>
<text x="557.3" y="336.3">120 UP TO 315</text>
<text x="576.6" y="336.3">±0.5</text>
<text x="576.6" y="340.5">±0.8</text>
<text x="556.2" y="344.7">1000 UP TO 2000</text>
<text x="576.6" y="344.7">±1.2</text>
<text x="558.9" y="349">OVER 2000</text>
<text x="577.6" y="349">±2</text>
</g>
<g font-size="2.5" fill="#f0f">
<text x="415.2" y="346.4">.</text>
<text x="530.3" y="346.5">.</text>
<text x="545.9" y="346.4">.</text>
<text x="415.2" y="351.5">NOTE CHANGED</text>
<text x="524.1" y="351.3">30.05.2024</text>
<text x="540.6" y="351.4">03007272</text>
</g>
<g font-size="2.4" fill="#f0f">
<text x="7.7" y="382.7" transform="rotate(-90 7.7 382.7)">Uploading\2022-23\P23Y5\P23Y5B091110.dft</text>
<text x="7.7" y="409.8" transform="rotate(-90 7.7 409.8)">\\srv01043\ExDM</text>
</g>
<g font-size="2.1" fill="#800000">
<text x="558.5" y="232.4">UNSPECIFIED TOL.(FAB)</text>
<text x="559.5" y="234.7">FOR ANGULAR IN mm.</text>
<text x="558.6" y="253.9">UNSPECIFIED TOL.(FAB)</text>
<text x="560.7" y="256.3">FOR LINEAR IN mm.</text>
<text x="558.7" y="292.3">UNSPECIFIED TOL.(M/C)</text>
<text x="559.6" y="294.7">FOR ANGULAR IN mm.</text>
<text x="558.7" y="313.7">UNSPECIFIED TOL.(M/C)</text>
<text x="560.6" y="316.1">FOR LINEAR IN mm.</text>
</g>
</svg>
